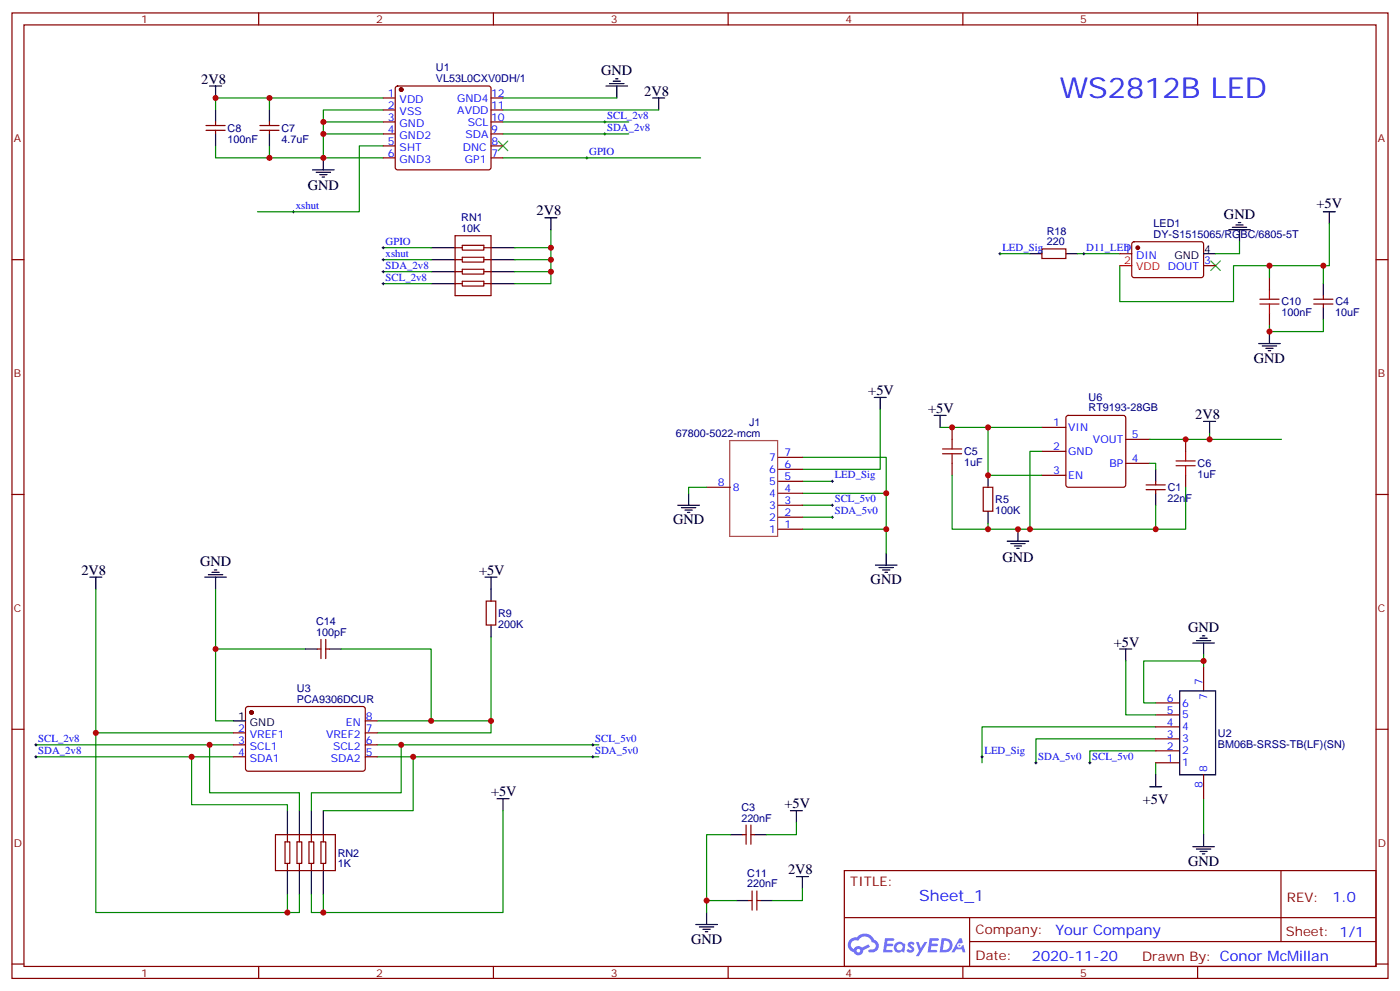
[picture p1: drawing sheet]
<svg xmlns="http://www.w3.org/2000/svg" width="412mm" height="292mm" viewBox="0 0 412 292" stroke-linecap="round" stroke-linejoin="round" font-family="sans-serif">
<g fill="none" stroke="#870000" stroke-width=".35">
<path d="M3.5 3.8h405.4v284.3h-405.4zM7.1 7.3h398.2v277.3h-398.2zM76.2 3.8v3.5M145.3 3.8v3.5M214.5 3.8v3.5M283.6 3.8v3.5M352.8 3.8v3.5M3.5 76.5h3.6M405.3 76.5h3.6M3.5 145.6h3.6M405.3 145.6h3.6M3.5 214.8h3.6"/>
<path d="M405.3 214.8h3.6M248.7 256.4h156.6v28.2h-156.6zM377.3 256.4v20.9M248.7 270.2h156.5M285.6 277.3h119.6M285.6 270.2v14.2M3.5 283.9h3.6M76.2 284.6v3.5M145.3 284.6v3.5M214.5 284.6v3.5M283.6 284.6v3.5M352.8 284.6v3.5"/>
<path d="M405.3 283.9h3.6"/>
</g>
<g fill="#5487ff">
<path d="M267.7 277.6a1.22 1.22 0 0 1 1.7 .2l-.4 .6a.47 .47 0 0 0-.3-.4 .47 .47 0 0 0-.5 .2l.1 .2a1.14 1.14 0 0 1 .8 1.8 1.14 1.14 0 0 1-1.9 0l-.2-.2 .5-.6 .7 .5a.29 .29 0 0 0 .3-.3 .29 .29 0 0 0-.2-.3 1.04 1.04 0 0 1-.6-1.7z"/>
<path d="M260.7 276.3h2.4l.3 .2-.2 .5-1.8 .1-.1 .8h1.5l.3 .4-.3 .4h-1.6l-.2 1.1h1.7l.2 .3-.2 .3-2.6 .1z"/>
<path d="M273.8 276.3h2.4l.3 .2-.1 .5-1.8 .1-.2 .8h1.6l.3 .4-.4 .4h-1.6l-.1 1.1h1.7l.2 .3-.2 .3-2.6 .1z"/>
<path d="M282.6 276.3h.7l.3 1.3-.6 .3a.69 .69 0 0 0-1 .3 .69 .69 0 0 0 .4 .9 .69 .69 0 0 0 .9-.6l.5-.2 .6 2.2h-.8l-.2-.9h-1.8l-.5 .9h-.8z"/>
<path d="M269.8 277.4h.8l.6 1.8 1.1-1.8h.9l-2.6 4.2h-.8l.9-1.5z"/>
<path d="M277.4 276.3l-.6 4.2h1.3a2.11 2.11 0 0 0 2.5-2.1 2.11 2.11 0 0 0-2.5-2.1zM278.1 277.1a1.39 1.39 0 0 1 1.7 1.4 1.39 1.39 0 0 1-1.8 1.3h-.3z"/>
<path d="M263.7 277.9a1.54 1.54 0 0 0-.1 2.2 1.54 1.54 0 0 0 2.2 .1l.6 .3 .3-2.3-.2-.3h-.4a1.49 1.49 0 0 0-2.4 0zM264 278.9a.94 .94 0 0 1 1.8 0 .94 .94 0 0 1-1.8 0z"/>
<path d="M250.4 276.7a2.18 2.18 0 0 0 1.1 3.7 1.44 1.44 0 0 0 1.6 .9 1.44 1.44 0 0 0 1.2-1.4l2-1.1-.5-.7-1.9 1a1.47 1.47 0 0 0-2.4 .4 1.39 1.39 0 0 1-.7-1.9 1.39 1.39 0 0 1 2-.5 2.12 2.12 0 0 1 2.2-1.3 2.12 2.12 0 0 1 1.9 1.7 1.14 1.14 0 0 1 1.1 1.4 1.14 1.14 0 0 1-1.7 .7 .43 .43 0 0 0-.5 .4 .43 .43 0 0 0 .4 .5 1.98 1.98 0 0 0 2.5-1.2 1.98 1.98 0 0 0-1.2-2.6 3.1 3.1 0 0 0-5.3-.6l-.9 .1zM252.3 280a.55 .55 0 0 1 1.1 0 .55 .55 0 0 1-1.1 0z"/>
<circle cx="282.6" cy="278.4" r=".26"/>
</g>
<path d="M146.8 41.6l2.8 2.8M149.6 41.6l-2.8 2.8M356.7 76.8l2.8 2.9M359.5 76.8l-2.8 2.9" fill="none" stroke="#3c3" stroke-width=".35"/>
<g fill="none" stroke="#000" stroke-width=".35">
<path d="M61.7 25.3h3.6M63.5 25.3v3.6M63.5 32.4v3.5M63.5 39.4v3.6M79.4 32.4v3.5M79.4 39.4v3.6M178.5 25.3h6.4M179.6 24.6h4.2M180.6 23.9h2.1M181.3 23.2h.7M181.7 25.3v3.6M192.3 28.9h3.5"/>
<path d="M194 28.9v3.5M92.1 50h6.3M93.1 50.7h4.3M94.2 51.4h2.1M94.9 52.1h.7M95.2 46.5v3.5M127 73h7.1M127 76.5h7.1M144.6 73h7.1M144.6 76.5h7.1M160.5 64.1h3.5M162.3 64.1v3.6"/>
<path d="M303.4 74.7h3.5M314 74.7h3.5M354.5 74.7h3.6M361.9 67.7h6.4M363 67h4.2M364.1 66.3h2.1M364.8 65.5h.7M365.1 67.7v3.5M389.8 62.4h3.5M391.6 62.4v3.5M127 80h7.1M127 83.5h7.1"/>
<path d="M144.6 80h7.1M144.6 83.5h7.1M373.9 97.6v3.6M389.8 83.5v3.6M389.8 90.6v3.5M257.5 117.1h3.6M259.3 117.1v3.5M370.8 101.2h6.3M371.8 101.9h4.3M372.9 102.6h2.1M373.6 103.3h.7M275.2 122.3h3.5"/>
<path d="M276.9 122.3v3.6M291 140v3.5M340.4 138.2v3.5M354.5 124.1h3.6M356.3 124.1v3.5M199.7 148.8h6.3M200.7 149.5h4.3M201.8 150.2h2.1M202.5 150.9h.7M202.8 145.3v3.5M291 150.6v3.5M296.7 159.4h6.3"/>
<path d="M299.9 155.9v3.5M340.4 145.3v3.5M26.5 170h3.5M28.2 170v3.5M60.3 170h6.4M61.4 169.3h4.2M62.4 168.6h2.2M63.1 167.9h.8M63.5 170v3.5M142.9 170h3.5M144.6 170v7M257.9 166.4h6.3"/>
<path d="M258.9 167.1h4.3M260 167.9h2.1M260.7 168.6h.7M261.1 162.9v3.5M297.7 160.1h4.3M298.8 160.8h2.1M299.5 161.5h.7M90 191.1h3.5M97 191.1h3.5M144.6 184.1v3.5M329.8 191.1h3.6M331.6 191.1v3.6"/>
<path d="M351.4 189.4h6.3M352.4 188.7h4.3M353.5 188h2.1M354.2 187.3h.7M354.5 189.4v3.5M68.8 212.3h3.5M347.5 203.5h10.6v24.7h-10.6zM84.7 238.8v7M88.2 238.8v7M91.7 238.8v7M95.2 238.8v7M146.4 235.2h3.5"/>
<path d="M148.2 235.2v3.6M232.8 238.8h3.6M234.6 238.8v3.5M338.7 231.7h3.5M340.4 228.2v3.5M84.7 256.4v7.1M88.2 256.4v7.1M91.7 256.4v7.1M95.2 256.4v7.1M215.2 245.8h3.5M222.2 245.8h3.6M234.6 258.2h3.5"/>
<path d="M236.4 258.2v3.5M351.4 249.3h6.3M352.4 250h4.3M353.5 250.8h2.1M354.2 251.5h.7M354.5 245.8v3.5M205 272.3h6.3M206 273h4.3M207.1 273.7h2.1M207.8 274.4h.7M208.1 268.7v3.6M217 265.2h3.5"/>
<path d="M224 265.2h3.5"/>
</g>
<g fill="none" stroke="#870000" stroke-width=".35">
<path d="M60.7 38.4h5.6M60.7 37h5.6M63.5 35.9v1.1M63.5 38.4v1M76.6 38.4h5.6M76.6 37h5.6M79.4 35.9v1.1M79.4 38.4v1M112.9 28.9h3.5M112.9 32.4h3.5M112.9 35.9h3.5M112.9 39.4h3.5"/>
<path d="M116.7 25.5l.4-.2h26.8l.5 .2 .2 .5v23.3l-.2 .5-.5 .2h-26.8l-.5-.2-.2-.5v-23.3zM144.6 28.9h3.6M144.6 32.4h3.6M144.6 35.9h3.6M144.6 39.4h3.6M112.9 43h3.5M112.9 46.5h3.5M144.6 43h3.6M144.6 46.5h3.6M134.1 69.4h10.5v17.7h-10.5zM134.1 73h2.1M134.1 76.5h2.1"/>
<path d="M136.2 72.2h6.3v1.5h-6.3zM136.2 75.8h6.3v1.4h-6.3zM136.2 79.3h6.3v1.4h-6.3zM142.5 73h2.1M142.5 76.5h2.1M306.9 73.3h7.1v2.8h-7.1zM329.8 74.7h3.6M333.6 71.4l.5-.2h20l.4 .7v9.4l-.7 .5-20-.1-.4-.6v-9.2zM354.5 78.2h3.6M134.1 83.5h2.1M134.1 80h2.1M136.2 82.8h6.3v1.4h-6.3z"/>
<path d="M142.5 83.5h2.1M142.5 80h2.1M373.9 81.8v3.5M373.9 92.4v3.5M387 89.5h5.6M387 88.1h5.6M389.8 87.1v1M389.8 89.5v1.1M229.3 138.2h7.1M229.3 134.7h7.1M280.5 125.9v3.5M280.5 136.5v3.5"/>
<path d="M306.9 125.9h7.1M306.9 132.9h7.1M306.9 140h7.1M314.2 122.5l.5-.2h16.2l.5 .2 .2 .5v19.8l-.2 .5-.5 .2h-16.2l-.5-.2-.2-.5v-19.8zM331.6 136.5h7.1M331.6 129.4h7.1M349.2 129.4v3.5M349.2 140v3.5M208.1 143.5h7.1M229.3 155.9h7.1M229.3 152.3h7.1M229.3 148.8h7.1"/>
<path d="M229.3 145.3h7.1M229.3 141.7h7.1M289.6 143.5h2.9v7.1h-2.9zM337.6 144.2h5.7M337.6 142.8h5.7M340.4 141.7v1.1M340.4 144.2v1.1M143.2 177h2.8v7.1h-2.8zM93.5 191.1h1M94.5 188.3v5.7M96 188.3v5.7M96 191.1h1"/>
<path d="M354.5 196.4v7.1M68.8 215.8h3.5M68.8 219.4h3.5M72.6 208.3l.4-.2h34.2l.4 .7-.1 17.9-.6 .4h-34.1l-.5-.7v-17.6zM107.6 215.8h3.5M107.6 219.4h3.5M107.6 212.3h3.5M340.4 217.6h7.1M340.4 214.1h7.1M340.4 210.5h7.1M340.4 207h7.1M68.8 222.9h3.5"/>
<path d="M107.6 222.9h3.5M340.4 224.6h7.1M340.4 221.1h7.1M354.5 228.2v7M81.1 245.8h17.7v10.6h-17.7zM84 247.9h1.4v6.4h-1.4zM84.7 245.8v2.1M84.7 254.3v2.1M87.5 247.9h1.4v6.4h-1.4zM88.2 245.8v2.1M88.2 254.3v2.1M91 247.9h1.4v6.4h-1.4z"/>
<path d="M91.7 245.8v2.1M91.7 254.3v2.1M94.5 247.9h1.5v6.4h-1.5zM95.2 245.8v2.1M95.2 254.3v2.1M218.7 245.8h1.1M219.8 243v5.6M221.2 243v5.6M221.2 245.8h1M220.5 265.2h1M221.5 262.4v5.6M223 262.4v5.6"/>
<path d="M223 265.2h1"/>
</g>
<path d="M371.1 89.5h5.7M371.1 88.1h5.7M373.9 85.3v2.8M373.9 89.5v2.9M277.6 133.6h5.7M277.6 132.2h5.7M280.5 129.4v2.8M280.5 133.6v2.9M346.4 137.2h5.7M346.4 135.7h5.7M349.2 132.9v2.8M349.2 137.2v2.8" fill="none" stroke="#a10000" stroke-width=".35"/>
<g fill="none" stroke="#000" stroke-width=".29">
<path d="M177.8 39.4h.7M177.8 35.9h.7M178.2 35.6v.7M178.2 39.1v.7M172.5 46.5h.7M172.9 46.1v.7M86.1 62.4h.7M86.4 62v.7M112.5 73h.7M112.5 76.5h.7M112.9 72.6v.7M112.9 76.1v.7"/>
<path d="M112.9 79.7v.7M294.2 74.7h.7M294.6 74.4v.7M318.9 74.7h.7M319.3 74.4v.7M112.5 80h.7M112.5 83.5h.7M112.9 83.2v.7M244.8 148.8h.7M244.8 152.3h.7M244.8 141.7h.7M245.2 141.4v.7"/>
<path d="M245.2 148.4v.8M245.2 152v.7M10.2 219.4h.7M10.6 219v.7M174.3 219.4h.7M174.6 219v.7M10.2 222.9h.7M10.6 222.5v.7M174.3 222.9h.7M174.6 222.5v.7M288.9 222.9h.7M289.3 222.5v.7"/>
<path d="M304.8 224.6h.7M305.2 224.3v.7M320.7 224.6h.7M321 224.3v.7"/>
</g>
<g fill="none" stroke="#008700" stroke-width=".35">
<path d="M79.4 28.9v3.5M95.2 35.9h17.7M95.2 39.4h17.7M112.9 28.9h-49.4v3.5M112.9 32.4h-17.7v14.1h17.7M148.2 32.4h45.8M148.2 35.9h37M148.2 39.4h37M148.2 28.9h33.5M63.5 43v3.5h31.7M79.4 43v3.5M112.9 43h-7.1v19.4h-30"/>
<path d="M148.2 46.5h58.2M112.9 73h14.1M112.9 76.5h14.1M162.3 67.7v5.3h-10.6M162.3 73v3.5h-10.6M162.3 76.5v3.5h-10.6M294.6 74.7h8.8M317.5 74.7h12.3M329.8 78.2v10.6h33.6v-10.6h26.4M365.1 71.2v3.5h-7M373.9 78.2v3.6M389.8 78.2v5.3"/>
<path d="M391.6 65.9v12.3h-1.8M112.9 80h14.1M112.9 83.5h14.1M162.3 80v3.5h-10.6M389.8 94.1v3.5h-15.9v-1.7M236.4 134.7h24.7v21.2M259.3 120.6v17.6h-22.9M276.9 125.9h14.1v14.1h15.9M280.5 140v15.9h10.5v-1.8M291 125.9h15.9M306.9 132.9h-3.5v23M338.7 136.5h1.7v1.7"/>
<path d="M338.7 129.4h17.6M356.3 127.6v1.8h21.2M208.1 143.5h-5.3v1.8M236.4 155.9h24.7v7M236.4 141.7h8.8M236.4 148.8h8.8M236.4 145.3h24.7M236.4 152.3h8.8M340.4 148.8v7.1M349.2 143.5v12.4h-58.2M28.2 173.5v42.3h40.6M63.5 173.5v38.8h5.3"/>
<path d="M63.5 191.1h26.5M100.5 191.1h26.5v21.2h-15.9M144.6 187.6v28.2h-33.5M331.6 194.7v15.8h8.8M354.5 194.7h-17.6v12.3h3.5M354.5 192.9v3.5M10.6 219.4h58.2M28.2 215.8v52.9h60v-5.2M61.7 219.4v14.1h26.5v5.3M111.1 219.4h65.3M118.2 219.4v14.1h-26.5v5.3M127 212.3h17.6"/>
<path d="M340.4 214.1h-51.1v10.5M340.4 217.6h-35.2v7M10.6 222.9h58.2M56.4 222.9v14.1h28.3v1.8M111.1 222.9h65.3M121.7 222.9v15.9h-26.5M148.2 238.8v29.9h-56.5v-5.2M340.4 221.1h-19.4v3.5M340.4 224.6v3.6M354.5 235.2v10.6M215.2 245.8h-7.1v19.4M234.6 242.3v3.5h-8.8"/>
<path d="M84.7 263.5v5.2M95.2 263.5v5.2M217 265.2h-8.9v3.5M236.4 261.7v3.5h-8.9"/>
</g>
<g fill="#870000" stroke="#870000" stroke-width=".35">
<circle cx="118.2" cy="26.4" r=".53"/>
<circle cx="74.1" cy="209.8" r=".53"/>
<circle cx="335.1" cy="73" r=".53"/>
</g>
<path d="M329.8 78.2h3.6" fill="none" stroke="#f00" stroke-width=".35"/>
<path d="M215 129.8h14.1v28.2h-14.1z" fill="none" stroke="#a64a4a" stroke-width=".35"/>
<g fill="#c00">
<circle cx="63.5" cy="28.9" r=".88"/>
<circle cx="79.4" cy="28.9" r=".88"/>
<circle cx="79.4" cy="46.5" r=".88"/>
<circle cx="95.3" cy="46.5" r=".88"/>
<circle cx="95.3" cy="35.9" r=".88"/>
<circle cx="95.3" cy="39.4" r=".88"/>
<circle cx="354.5" cy="194.7" r=".88"/>
<circle cx="127" cy="212.3" r=".88"/>
<circle cx="144.6" cy="212.3" r=".88"/>
<circle cx="63.5" cy="191.1" r=".88"/>
<circle cx="356.3" cy="129.4" r=".88"/>
<circle cx="349.3" cy="129.4" r=".88"/>
<circle cx="208.1" cy="265.2" r=".88"/>
<circle cx="162.3" cy="73" r=".88"/>
<circle cx="162.3" cy="76.5" r=".88"/>
<circle cx="162.3" cy="80" r=".88"/>
<circle cx="61.7" cy="219.4" r=".88"/>
<circle cx="56.4" cy="222.9" r=".88"/>
<circle cx="28.2" cy="215.8" r=".88"/>
<circle cx="84.7" cy="268.7" r=".88"/>
<circle cx="118.2" cy="219.4" r=".88"/>
<circle cx="121.7" cy="222.9" r=".88"/>
<circle cx="95.3" cy="268.7" r=".88"/>
<circle cx="299.9" cy="155.9" r=".88"/>
<circle cx="303.4" cy="155.9" r=".88"/>
<circle cx="340.4" cy="155.9" r=".88"/>
<circle cx="291" cy="155.9" r=".88"/>
<circle cx="280.5" cy="125.9" r=".88"/>
<circle cx="291" cy="125.9" r=".88"/>
<circle cx="291" cy="140" r=".88"/>
<circle cx="373.9" cy="97.6" r=".88"/>
<circle cx="389.8" cy="78.2" r=".88"/>
<circle cx="373.9" cy="78.2" r=".88"/>
<circle cx="261.1" cy="155.9" r=".88"/>
<circle cx="261.1" cy="145.3" r=".88"/>
</g>
<text font-size="8.5" fill="#00f" x="312.2" y="28.9">WS2812B LED</text>
<text font-size="4.6" fill="#00f" x="270.8" y="265.4">Sheet_1</text>
<g font-size="4.2">
<text x="177.1" y="22.1">GND</text>
<text x="59.3" y="24.6">2V8</text>
<text x="189.8" y="28.2">2V8</text>
<text x="90.7" y="56.1">GND</text>
<text x="158" y="63.4">2V8</text>
<text x="360.5" y="64.4">GND</text>
<text x="387.8" y="61.3">+5V</text>
<text x="369.4" y="106.8">GND</text>
<text x="255.8" y="116.3">+5V</text>
<text x="273.4" y="121.6">+5V</text>
<text x="352.1" y="123.4">2V8</text>
<text x="198.3" y="154.4">GND</text>
<text x="58.9" y="166.8">GND</text>
<text x="295.3" y="165.4">GND</text>
<text x="24" y="169.3">2V8</text>
<text x="141.1" y="169.3">+5V</text>
<text x="256.5" y="172.1">GND</text>
<text x="328.1" y="190.4">+5V</text>
<text x="350" y="186.2">GND</text>
<text x="144.6" y="234.5">+5V</text>
<text x="231.1" y="238.1">+5V</text>
<text x="336.7" y="236.7">+5V</text>
<text x="232.1" y="257.5">2V8</text>
<text x="350" y="255">GND</text>
<text x="203.6" y="277.9">GND</text>
</g>
<g font-size="4.2" fill="#00f">
<text x="392.5" y="265.7">1.0</text>
<text x="310.9" y="275.2">Your Company</text>
<text x="304" y="283">2020-11-20</text>
</g>
<g font-size="3.9" fill="#800">
<text x="250.5" y="261">TITLE:</text>
<text x="379.1" y="265.7">REV:</text>
<text x="287.4" y="275.2">Company:</text>
<text x="378.7" y="275.8">Sheet: 1/1</text>
<text x="287.4" y="282.9">Date:</text>
<text x="336.4" y="282.9">Drawn By: Conor McMillan</text>
</g>
<g font-size="3.2" fill="#800">
<text x="41.6" y="6.8">1</text>
<text x="110.8" y="6.8">2</text>
<text x="179.9" y="6.8">3</text>
<text x="249.1" y="6.8">4</text>
<text x="318.2" y="6.8">5</text>
<text x="4.1" y="41.9">A</text>
<text x="405.9" y="41.9">A</text>
<text x="4.1" y="111.1">B</text>
<text x="405.9" y="111.1">B</text>
<text x="4.1" y="180.2">C</text>
<text x="405.9" y="180.2">C</text>
<text x="4.1" y="249.3">D</text>
<text x="405.9" y="249.3">D</text>
<text x="41.6" y="287.6">1</text>
<text x="110.8" y="287.6">2</text>
<text x="179.9" y="287.6">3</text>
<text x="249.1" y="287.6">4</text>
<text x="318.2" y="287.6">5</text>
</g>
<g font-size="3.2" fill="#000080">
<text x="128.4" y="21">U1</text>
<text x="128.4" y="24.2">VL53L0CXV0DH/1</text>
<text x="67" y="42">100nF</text>
<text x="67" y="38.8">C8</text>
<text x="82.9" y="42">4.7uF</text>
<text x="82.9" y="38.8">C7</text>
<text x="135.9" y="65">RN1</text>
<text x="135.9" y="68.4">10K</text>
<text x="308.3" y="69.1">R18</text>
<text x="339.8" y="69.9">DY-S1515065/RGBC/6805-5T</text>
<text x="339.8" y="66.8">LED1</text>
<text x="308.3" y="72.2">220</text>
<text x="377.5" y="90">C10</text>
<text x="393.4" y="90">C4</text>
<text x="377.5" y="93.1">100nF</text>
<text x="393.3" y="93.1">10uF</text>
<text x="320.7" y="118">U6</text>
<text x="220.6" y="125.6">J1</text>
<text x="320.7" y="121.2">RT9193-28GB</text>
<text x="199.1" y="128.7">67800-5022-mcm</text>
<text x="284" y="137.2">1uF</text>
<text x="284" y="134.1">C5</text>
<text x="352.8" y="137.6">C6</text>
<text x="352.8" y="140.7">1uF</text>
<text x="293.2" y="148.2">R5</text>
<text x="344" y="147.8">22nF</text>
<text x="344" y="144.6">C1</text>
<text x="293.2" y="151.3">100K</text>
<text x="93.1" y="184.1">C14</text>
<text x="146.8" y="184.9">200K</text>
<text x="146.8" y="181.7">R9</text>
<text x="93.1" y="187.3">100pF</text>
<text x="87.5" y="203.7">U3</text>
<text x="87.5" y="207">PCA9306DCUR</text>
<text x="358.8" y="220.1">BM06B-SRSS-TB(LF)(SN)</text>
<text x="358.8" y="217">U2</text>
<text x="218.4" y="238.8">C3</text>
<text x="218.4" y="241.9">220nF</text>
<text x="99.5" y="255.5">1K</text>
<text x="99.5" y="252.3">RN2</text>
<text x="220.1" y="261.3">220nF</text>
<text x="220.1" y="258.2">C11</text>
</g>
<g font-size="3.2" fill="#00f">
<text x="114.2" y="28.5">1</text>
<text x="134.6" y="29.9">GND4</text>
<text x="144.6" y="28.5">12</text>
<text x="114.2" y="32">2</text>
<text x="114.2" y="35.6">3</text>
<text x="117.7" y="30.3">VDD</text>
<text x="117.7" y="33.8">VSS</text>
<text x="134.7" y="33.4">AVDD</text>
<text x="144.6" y="35.6">10</text>
<text x="144.6" y="32">11</text>
<text x="178.9" y="35">SCL_2v8</text>
<text x="114.2" y="39.1">4</text>
<text x="117.7" y="37.3">GND</text>
<text x="117.7" y="40.9">GND2</text>
<text x="137.2" y="40.5">SDA</text>
<text x="137.8" y="37">SCL</text>
<text x="144.6" y="39.1">9</text>
<text x="178.9" y="38.6">SDA_2v8</text>
<text x="114.2" y="42.6">5</text>
<text x="114.2" y="46.1">6</text>
<text x="117.7" y="44.4">SHT</text>
<text x="117.7" y="47.9">GND3</text>
<text x="136.3" y="44.4">DNC</text>
<text x="136.9" y="47.9">GP1</text>
<text x="144.8" y="46.1">7</text>
<text x="144.8" y="42.6">8</text>
<text x="173.6" y="45.6">GPIO</text>
<text x="87.1" y="61.5">xshut</text>
<text x="113.6" y="72.1">GPIO</text>
<text x="113.6" y="75.6">xshut</text>
<text x="295.3" y="73.8">LED_Sig</text>
<text x="320" y="73.8">D11_LED</text>
<text x="331.2" y="74.4">1</text>
<text x="334.7" y="76.1">DIN</text>
<text x="354.7" y="77.9">3</text>
<text x="113.6" y="79.1">SDA_2v8</text>
<text x="113.6" y="82.7">SCL_2v8</text>
<text x="344" y="79.7">DOUT</text>
<text x="310.2" y="125.5">1</text>
<text x="314.7" y="126.9">VIN</text>
<text x="322" y="130.5">VOUT</text>
<text x="333.4" y="129">5</text>
<text x="226.6" y="135.7">7</text>
<text x="231.1" y="137.9">6</text>
<text x="231.1" y="134.3">7</text>
<text x="310.2" y="132.6">2</text>
<text x="314.7" y="134">GND</text>
<text x="326.8" y="137.5">BP</text>
<text x="333.4" y="136.1">4</text>
<text x="211.4" y="143.2">8</text>
<text x="226.6" y="142.8">5</text>
<text x="226.6" y="139.3">6</text>
<text x="231.1" y="141.4">5</text>
<text x="245.9" y="140.9">LED_Sig</text>
<text x="310.2" y="139.6">3</text>
<text x="314.7" y="141">EN</text>
<text x="215.9" y="144.6">8</text>
<text x="226.6" y="149.9">3</text>
<text x="226.6" y="146.3">4</text>
<text x="231.1" y="148.4">3</text>
<text x="231.1" y="144.9">4</text>
<text x="245.9" y="147.9">SCL_5v0</text>
<text x="226.6" y="153.4">2</text>
<text x="231.1" y="155.5">1</text>
<text x="231.1" y="152">2</text>
<text x="245.9" y="151.4">SDA_5v0</text>
<text x="226.6" y="156.9">1</text>
<text x="354.2" y="201.7" transform="rotate(-90 354.2 201.7)">7</text>
<text x="343.7" y="206.7">6</text>
<text x="348.2" y="208.1">6</text>
<text x="355.6" y="206.2" transform="rotate(-90 355.6 206.2)">7</text>
<text x="70.1" y="215.5">2</text>
<text x="101.9" y="213.7">EN</text>
<text x="107.8" y="215.5">7</text>
<text x="107.8" y="211.9">8</text>
<text x="343.7" y="213.7">4</text>
<text x="343.7" y="210.2">5</text>
<text x="348.2" y="215.1">4</text>
<text x="348.2" y="211.6">5</text>
<text x="11.3" y="218.5">SCL_2v8</text>
<text x="70.1" y="219">3</text>
<text x="73.6" y="217.2">VREF1</text>
<text x="73.6" y="220.8">SCL1</text>
<text x="96.1" y="217.2">VREF2</text>
<text x="98.1" y="220.8">SCL2</text>
<text x="107.8" y="219">6</text>
<text x="175.3" y="218.5">SCL_5v0</text>
<text x="343.7" y="220.8">2</text>
<text x="343.7" y="217.2">3</text>
<text x="348.2" y="218.7">3</text>
<text x="11.3" y="222">SDA_2v8</text>
<text x="70.1" y="222.5">4</text>
<text x="73.6" y="224.3">SDA1</text>
<text x="97.5" y="224.3">SDA2</text>
<text x="107.8" y="222.5">5</text>
<text x="175.3" y="222">SDA_5v0</text>
<text x="290" y="222">LED_Sig</text>
<text x="305.9" y="223.8">SDA_5v0</text>
<text x="321.7" y="223.8">SCL_5v0</text>
<text x="343.7" y="224.3">1</text>
<text x="348.2" y="225.7">1</text>
<text x="348.2" y="222.2">2</text>
<text x="355.6" y="227.5" transform="rotate(-90 355.6 227.5)">8</text>
<text x="354.2" y="232" transform="rotate(-90 354.2 232)">8</text>
</g>
<g font-size="3.2" fill="#f00">
<text x="331.2" y="77.9">2</text>
<text x="334.7" y="79.7">VDD</text>
</g>
<g font-size="3.2">
<text x="346" y="76.1">GND</text>
<text x="354.7" y="74.4">4</text>
<text x="70.1" y="211.9">1</text>
<text x="73.6" y="213.7">GND</text>
</g>
</svg>
